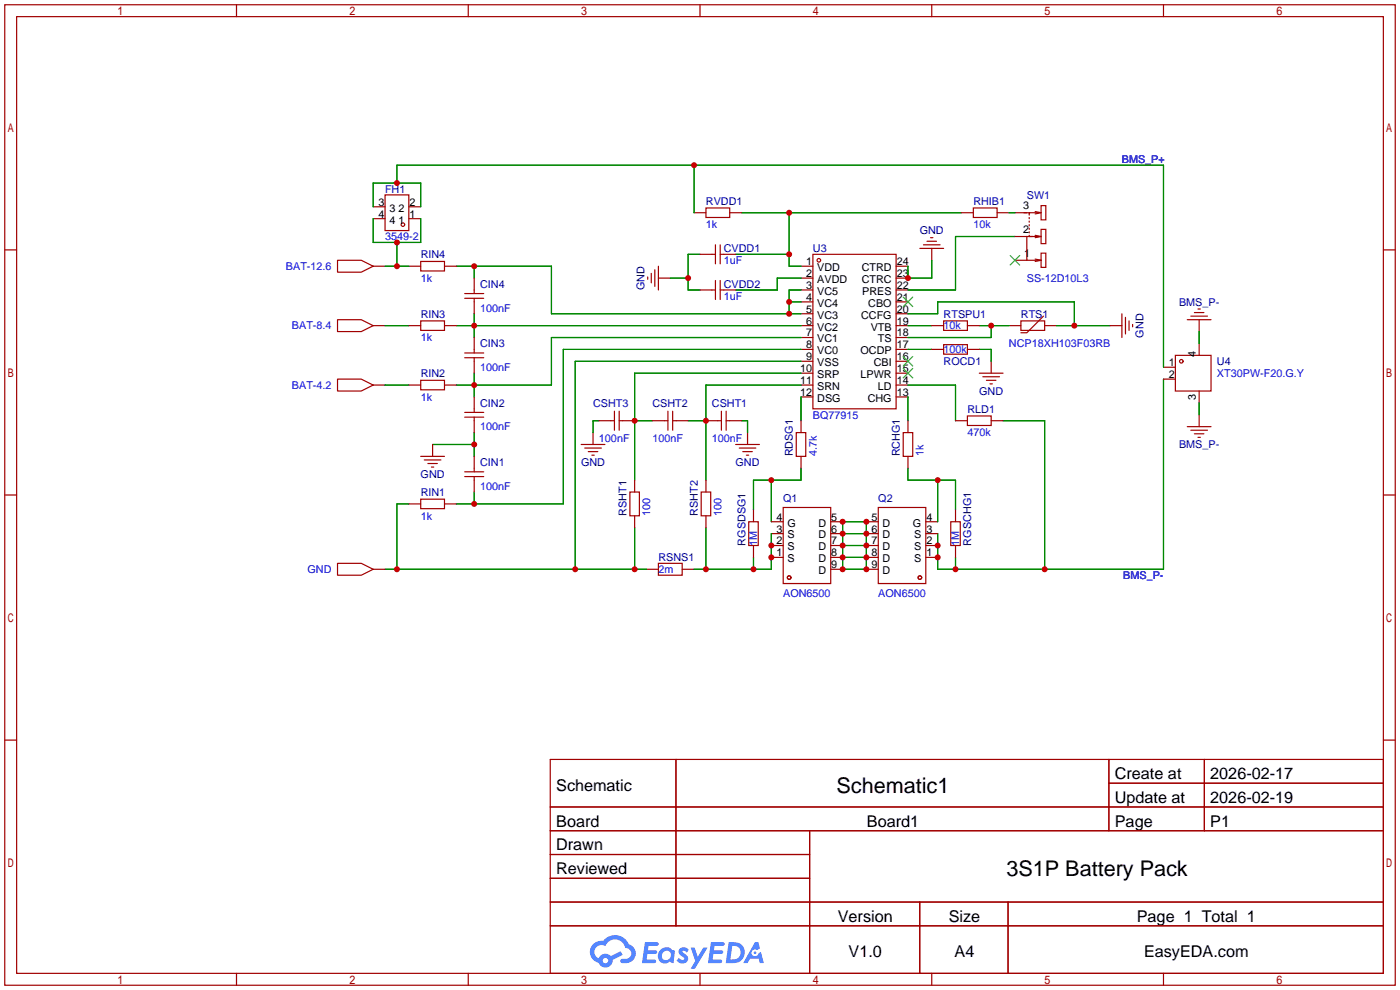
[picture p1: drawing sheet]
<svg xmlns="http://www.w3.org/2000/svg" width="299mm" height="212mm" viewBox="0 0 299 212" stroke-linecap="round" stroke-linejoin="round" font-family="sans-serif">
<g fill="none" stroke="#a10000" stroke-width=".25">
<path d="M1 1h297.2v209.6h-297.2zM3.6 3.6h292.1v204.4h-292.1zM50.5 1v2.6M100.1 1v2.6M149.6 1v2.6M199.1 1v2.6M248.7 1v2.6M1 53.4h2.6M295.7 53.4h2.5M1 105.8h2.6M295.7 105.8h2.5M1 158.2h2.6"/>
<path d="M295.7 158.2h2.5M117.6 162.3h178.1v45.7h-178.1zM117.6 172.5h178.1M117.6 177.5h178.1M144.5 162.3v35.6M173 177.5v30.5M237 162.3v15.2M237 167.4h58.7M257.4 162.3v15.2M117.6 182.6h55.4M117.6 192.8h178.1M117.6 187.7h55.4"/>
<path d="M117.6 197.9h178.1M196.6 192.8v15.2M215.4 192.8v15.2M50.5 208v2.6M100.1 208v2.6M149.6 208v2.6M199.1 208v2.6M248.7 208v2.6"/>
</g>
<g fill="#5487ff">
<path d="M145.3 202.7a1.3 1.3 0 0 1 1.9 .3l-.4 .6a.54 .54 0 0 0-.9-.2l.1 .2a1.34 1.34 0 0 1 .9 1.8 1.47 1.47 0 0 1-2.3-.1l.5-.6 .8 .5a.31 .31 0 0 0 .4-.3 .31 .31 0 0 0-.3-.4 1.12 1.12 0 0 1-.7-1.8z"/>
<path d="M147.6 202.5h.9l.6 2 1.2-2h.9l-2.7 4.6h-.9l1-1.7z"/>
<path d="M137.8 201.4h1.7a1.31 1.31 0 0 1 1.2 .2 .4 .4 0 0 1-.3 .5l-1.8 .1-.1 .9h1.6a.4 .4 0 0 1 .4 .4 .4 .4 0 0 1-.5 .4h-1.6l-.2 1.2h1.4a.46 .46 0 0 1 .5 0 .46 .46 0 0 1 .1 .5l-.4 .2h-2.6z"/>
<path d="M151.9 201.4h1.7a1.32 1.32 0 0 1 1.2 .2 .39 .39 0 0 1-.3 .5l-1.8 .1-.1 .9h1.6a.4 .4 0 0 1 .4 .4 .4 .4 0 0 1-.4 .4h-1.7l-.2 1.2h1.4a.46 .46 0 0 1 .5 0 .46 .46 0 0 1 .1 .5l-.4 .2h-2.6z"/>
<path d="M161.3 201.4h.8l.3 1.3-.6 .4a.75 .75 0 0 0-1.1 .3 .75 .75 0 0 0 .5 1 .75 .75 0 0 0 .9-.7l.5-.2 .6 2.3h-.8l-.3-.9h-1.8l-.5 .9h-1z"/>
<path d="M155.7 201.4l-.6 4.4h1.5a2.27 2.27 0 0 0 2.6-2.2 2.27 2.27 0 0 0-2.7-2.2zM156.5 202.1a1.5 1.5 0 0 1 1.8 1.6 1.5 1.5 0 0 1-1.9 1.4h-.3z"/>
<path d="M141.2 203a1.6 1.6 0 0 0-.3 2.3 1.6 1.6 0 0 0 2.3 .2l.7 .3 .3-2.4-.1-.3-.5-.1a1.58 1.58 0 0 0-2.4 0zM141.8 203.5a.98 .98 0 0 1 1.6 .4 .98 .98 0 0 1-1.1 1.3 .94 .94 0 0 1-.9-.7 .94 .94 0 0 1 .4-1z"/>
<path d="M126.8 201.8a2.37 2.37 0 0 0 1.1 4 1.54 1.54 0 0 0 1.8 1 1.54 1.54 0 0 0 1.2-1.6l2.2-1.1-.5-.8-2 1a1.57 1.57 0 0 0-2.7 .5 1.5 1.5 0 0 1-.7-2.1 1.5 1.5 0 0 1 2.2-.5 2.23 2.23 0 0 1 2.3-1.4 2.23 2.23 0 0 1 2 1.8 1.16 1.16 0 0 1 1.2 1.1 1.16 1.16 0 0 1-1.1 1.2h-.7a.47 .47 0 0 0-.5 .4 .47 .47 0 0 0 .4 .5 2.17 2.17 0 0 0 2.5-.9 2.17 2.17 0 0 0-.3-2.7l-.8-.4a3.2 3.2 0 0 0-5.5-.7l-1.1 .1zM128.8 205.3a.6 .6 0 0 1 1.2 0 .6 .6 0 0 1-1.2 0z"/>
<circle cx="161.4" cy="203.6" r=".28"/>
</g>
<g fill="none" stroke="#a10000" stroke-width=".25">
<path d="M72.1 55.6h5.1l2.6 1.3-2.6 1.3h-5.1zM79.8 56.9h2.5M79.8 46.7h2.5M79.8 44.2h2.5M82.3 41.7h5.1v7.6h-5.1zM87.4 56.9h2.5M87.4 46.7h2.5M87.4 44.2h2.5M89.9 55.9h5.1v2h-5.1zM95 56.9h2.5M101.3 59.4v3.3M138.4 59.2v.5"/>
<path d="M139.2 58.4v2.1M140 57.7v3.5M140.7 59.4h2.6M140.7 56.9v5.1M148.3 45.5h2.6M149.6 54.4h3.3M150.9 44.4h5.1v2.1h-5.1zM152.9 52.3v4.1M152.9 59.9v4.1M153.9 52.3v4.1M153.9 59.9v4.1M153.9 54.4h3.3"/>
<path d="M156 45.5h2.5M171.2 56.9h2.5M171.2 59.4h2.5M173.7 54.4h17.8v33h-17.8zM191.5 56.9h2.6M191.5 59.4h2.6M196.6 53.1h5.1M197.4 52.3h3.5M198.1 51.6h2.1M198.9 50.8h.5M199.1 53.1v2.5M205.5 45.5h2.5"/>
<path d="M208 44.4h5.1v2.1h-5.1zM213.1 45.5h2.5M216.9 45.5h3.2M216.9 50.5h3.8M216.9 55.6h2.6M219.5 50.5v5.1h3M220 50.3v.2h2M220 46.5v.2M220 47.2v.3M220 48v.3M220 48.8v.2M220 49.5v.3"/>
<path d="M221.2 45.2l1.3 .3-1.3 .2M221.2 50.3l1.3 .2-1.3 .3M221.2 55.4l1.3 .2M222 45.5h-2v.5M222.5 43.9h1v3.1h-1zM222.5 49h1v3.1h-1zM222.5 54.1h1v3.1h-1zM222.5 55.6l-1.3 .3M72.1 68.3h5.1l2.6 1.3-2.6 1.3h-5.1zM79.8 69.6h2.5M87.4 69.6h2.5M89.9 68.6h5.1v2h-5.1z"/>
<path d="M95 69.6h2.5M99.3 76.5h4.1M99.3 75.4h4.1M99.3 63.8h4.1M99.3 62.7h4.1M101.3 63.8v3.3M101.3 72.1v3.3M101.3 76.5v3.3M149.6 62h3.3M153.9 62h3.3M171.2 62h2.5M171.2 64.5h2.5"/>
<path d="M171.2 67.1h2.5M171.2 69.6h2.5M171.2 72.1h2.5M171.2 74.7h2.5M171.2 77.2h2.5M171.2 79.8h2.5M191.5 62h2.6M191.5 64.5h2.6M191.5 67.1h2.6M191.5 69.6h2.6M191.5 72.1h2.6M191.5 74.7h2.6"/>
<path d="M191.5 77.2h2.6M191.5 79.8h2.6M199.1 69.6h2.6M199.1 74.7h2.6M201.7 68.6h5.1v2h-5.1zM201.7 73.7h5.1v2h-5.1zM206.8 69.6h2.5M206.8 74.7h2.5M209.3 79.8h5.1M211.8 77.2v2.6M215.6 69.6h2.6M218.2 68.6h5.1v2h-5.1z"/>
<path d="M223 67.6l-3.5 3.5h-1.3M223.3 69.6h2.5M237.2 69.6h2.6M239.8 67.1v5M240.5 67.8v3.6M241.3 68.6v2M242.1 69.3v.5M248.7 78.5h2.5M251.2 75.9h7.6v7.7h-7.6zM253.7 68.3h5.1M254.5 67.6h3.6M255.3 66.8h2"/>
<path d="M256 66h.5M256.3 68.3v2.6M256.3 73.4v2.5M72.1 81h5.1l2.6 1.3-2.6 1.3h-5.1zM79.8 82.3h2.5M87.4 82.3h2.5M89.9 81.3h5.1v2h-5.1zM89.9 97.5h5.1M90.7 98.3h3.5M91.4 99.1h2.1M92.2 99.8h.5M92.5 95v2.5"/>
<path d="M95 82.3h2.5M99.3 89.2h4.1M99.3 88.1h4.1M101.3 84.8v3.3M101.3 89.2v3.3M101.3 97.5v3.3M124.2 95h5.1M125 95.8h3.5M125.7 96.5h2.1M126.5 97.3h.5M126.7 92.5v2.5M128 89.9h3.3"/>
<path d="M131.3 87.9v4M132.3 89.9h3.3M132.3 87.9v4M139.4 89.9h3.3M142.7 87.9v4M143.8 89.9h3.3M143.8 87.9v4M150.9 89.9h3.3M154.2 87.9v4M155.2 89.9h3.3M155.2 87.9v4M157.2 95h5.1"/>
<path d="M158 95.8h3.5M158.7 96.5h2.1M159.5 97.3h.5M159.8 92.5v2.5M170.2 92.5h2v5h-2zM171.2 82.3h2.5M171.2 84.8h2.5M171.2 89.9v2.6M171.2 97.5v2.6M191.5 82.3h2.6M191.5 84.8h2.6M193 92.5h2.1v5h-2.1z"/>
<path d="M194.1 89.9v2.6M194.1 97.5v2.6M204.2 89.9h2.6M206.8 88.9h5v2h-5zM210.1 80.5h3.5M210.8 81.3h2.1M211.6 82h.5M211.8 89.9h2.6M248.7 81h2.5M253.7 91.2h5.1M254.5 91.9h3.6M255.3 92.7h2"/>
<path d="M256 93.5h.5M256.3 83.6v2.5M256.3 88.6v2.6M87.4 107.7h2.5M89.9 106.7h5.1v2h-5.1zM95 107.7h2.5M99.3 101.9h4.1M99.3 100.8h4.1M101.3 101.9v3.3M134.6 105.2h2.1v5h-2.1zM135.6 102.6v2.6M135.6 110.2v2.6"/>
<path d="M149.9 105.2h2v5h-2zM150.9 102.6v2.6M150.9 110.2v2.6M160 111.5h2.1v5.1h-2.1zM161 109v2.5M161 116.6v2.5M164.8 119.1h2.6M164.8 116.6h2.6M164.8 114h2.6M164.8 111.5h2.6M167.4 108.5h10.1v16.2h-10.1zM177.5 119.1h2.6"/>
<path d="M177.5 116.6h2.6M177.5 114h2.6M177.5 111.5h2.6M185.2 119.1h2.5M185.2 116.6h2.5M185.2 114h2.5M185.2 111.5h2.5M187.7 108.5h10.2v16.2h-10.2zM197.9 119.1h2.5M197.9 116.6h2.5M197.9 114h2.5M197.9 111.5h2.5"/>
<path d="M203.2 111.5h2v5.1h-2zM204.2 109v2.5M204.2 116.6v2.5M72.1 120.4h5.1l2.6 1.3-2.6 1.2h-5.1zM79.8 121.7h2.5M138.2 121.7h2.5M140.7 120.4h5.1v2.5h-5.1zM145.8 121.7h2.5M177.5 121.7h2.6M185.2 121.7h2.5"/>
<circle cx="86.1" cy="48" r=".38"/>
<circle cx="175" cy="55.6" r=".38"/>
<circle cx="252.5" cy="77.2" r=".38"/>
<circle cx="168.7" cy="123.4" r=".38"/>
<circle cx="196.6" cy="123.4" r=".38"/>
</g>
<path d="M215.9 54.6l2 2M217.9 54.6l-2 2M193 78.7l2.1 2.1M193 76.2l2.1 2M193 63.5l2.1 2M195.1 78.7l-2.1 2.1M195.1 76.2l-2.1 2M195.1 63.5l-2.1 2" fill="none" stroke="#3c3" stroke-width=".25"/>
<g fill="none" stroke="#008700" stroke-width=".25">
<path d="M84.8 39.1v-3.8h163.9v43.2M148.3 35.3v10.2M79.8 46.7v5.1h10.1v-5.1M79.8 44.2v-5.1h10.1v5.1M82.3 56.9h5.1M84.8 51.8v5.1M97.5 56.9h20.4v10.2h53.3M101.3 56.9v2.5M143.3 59.4h3.8M149.6 54.4h-2.5v7.6h2.5M157.2 54.4h11.5M158.5 45.5h47"/>
<path d="M168.7 45.5v11.4h2.5M171.2 59.4h-5.1v2.6h-8.9M199.1 55.6v3.8h-5v-2.5M215.6 45.5h1.3M216.9 50.5h-12.7v11.5h-10.1M82.3 69.6h5.1M97.5 69.6h73.7M101.3 67.1v5M101.3 79.8v5M168.7 64.5h2.5M171.2 62h-2.5v5.1M171.2 72.1h-53.3v10.2h-20.4"/>
<path d="M171.2 74.7h-50.8v33h-22.9M171.2 79.8h-35.6v22.8M171.2 77.2h-48.3v44.5M194.1 67.1h6.3v-2.6h29.2v5.1M194.1 69.6h5M194.1 74.7h5M209.3 69.6h6.3M209.3 74.7h2.5v2.5M211.8 69.6v2.5h-17.7M225.8 69.6h11.4M256.3 70.9v2.5M82.3 82.3h5.1"/>
<path d="M92.5 95h8.8M101.3 92.5v5M128 89.9h-1.3v2.6M135.6 89.9h3.8M147.1 89.9h3.8M158.5 89.9h1.3v2.6M171.2 82.3h-20.3v20.3M171.2 84.8v5.1M194.1 84.8v5.1M194.1 82.3h10.1v7.6M214.4 89.9h8.9v31.8M248.7 81v40.7h-48.3v-7.7"/>
<path d="M256.3 86.1v2.5M87.4 107.7h-2.6v14M101.3 105.2v2.5M135.6 112.8v8.9M150.9 112.8v8.9M161 119.1v2.6M164.8 114v7.7h-16.5M164.8 102.6v8.9M171.2 100.1v2.5h-10.2v6.4M180.1 111.5h5.1v10.2h-5.1zM180.1 119.1h5.1M180.1 116.6h5.1"/>
<path d="M180.1 114h5.1M194.1 100.1v2.5h10.1v6.4M200.4 102.6v8.9M204.2 119.1v2.6M82.3 121.7h55.9"/>
</g>
<g fill="#c00">
<circle cx="168.7" cy="67.1" r=".63"/>
<circle cx="168.7" cy="64.5" r=".63"/>
<circle cx="101.3" cy="56.9" r=".63"/>
<circle cx="194.1" cy="59.4" r=".63"/>
<circle cx="168.7" cy="54.4" r=".63"/>
<circle cx="168.7" cy="45.5" r=".63"/>
<circle cx="147.1" cy="59.4" r=".63"/>
<circle cx="211.8" cy="69.6" r=".63"/>
<circle cx="229.6" cy="69.6" r=".63"/>
<circle cx="223.3" cy="121.7" r=".63"/>
<circle cx="204.2" cy="121.7" r=".63"/>
<circle cx="200.4" cy="119.1" r=".63"/>
<circle cx="200.4" cy="116.6" r=".63"/>
<circle cx="101.3" cy="107.7" r=".63"/>
<circle cx="101.3" cy="82.3" r=".63"/>
<circle cx="101.3" cy="69.6" r=".63"/>
<circle cx="150.9" cy="89.9" r=".63"/>
<circle cx="135.6" cy="89.9" r=".63"/>
<circle cx="122.9" cy="121.7" r=".63"/>
<circle cx="135.6" cy="121.7" r=".63"/>
<circle cx="84.8" cy="121.7" r=".63"/>
<circle cx="164.8" cy="102.6" r=".63"/>
<circle cx="101.3" cy="95" r=".63"/>
<circle cx="150.9" cy="121.7" r=".63"/>
<circle cx="161" cy="121.7" r=".63"/>
<circle cx="164.8" cy="119.1" r=".63"/>
<circle cx="164.8" cy="116.6" r=".63"/>
<circle cx="180.1" cy="121.7" r=".63"/>
<circle cx="185.2" cy="121.7" r=".63"/>
<circle cx="185.2" cy="119.1" r=".63"/>
<circle cx="180.1" cy="119.1" r=".63"/>
<circle cx="180.1" cy="116.6" r=".63"/>
<circle cx="185.2" cy="116.6" r=".63"/>
<circle cx="185.2" cy="114" r=".63"/>
<circle cx="180.1" cy="114" r=".63"/>
<circle cx="180.1" cy="111.5" r=".63"/>
<circle cx="185.2" cy="111.5" r=".63"/>
<circle cx="200.4" cy="102.6" r=".63"/>
<circle cx="84.8" cy="56.9" r=".63"/>
<circle cx="84.8" cy="51.8" r=".63"/>
<circle cx="84.8" cy="39.1" r=".63"/>
<circle cx="148.3" cy="35.3" r=".63"/>
</g>
<g font-size="4.6">
<text x="178.8" y="169.4">Schematic1</text>
<text x="215.1" y="187.2">3S1P Battery Pack</text>
</g>
<g font-size="3.5">
<text x="238.3" y="166.5">Create at</text>
<text x="258.7" y="166.5">2026-02-17</text>
<text x="118.9" y="169.1">Schematic</text>
<text x="238.3" y="171.6">Update at</text>
<text x="258.7" y="171.6">2026-02-19</text>
<text x="118.9" y="176.7">Board</text>
<text x="185.3" y="176.7">Board1</text>
<text x="238.3" y="176.7">Page</text>
<text x="258.7" y="176.7">P1</text>
<text x="118.9" y="181.8">Drawn</text>
<text x="118.9" y="186.8">Reviewed</text>
<text x="179.1" y="197">Version</text>
<text x="202.8" y="197">Size</text>
<text x="243" y="197">Page 1 Total 1</text>
<text x="181.4" y="204.6">V1.0</text>
<text x="204" y="204.6">A4</text>
<text x="244.5" y="204.6">EasyEDA.com</text>
</g>
<g font-size="2.3" fill="#00f">
<text x="239.8" y="34.8">BMS_P+</text>
<text x="82.3" y="51.4">3549-2</text>
<text x="150.9" y="48.8">1k</text>
<text x="208" y="48.8">10k</text>
<text x="61.1" y="57.7">BAT-12.6</text>
<text x="154.7" y="56.4">1uF</text>
<text x="89.9" y="60.2">1k</text>
<text x="154.7" y="64.1">1uF</text>
<text x="219.5" y="60.2">SS-12D10L3</text>
<text x="62.4" y="70.4">BAT-8.4</text>
<text x="102.6" y="66.6">100nF</text>
<text x="201.7" y="70.4">10k</text>
<text x="89.9" y="72.9">1k</text>
<text x="201.7" y="75.5">100k</text>
<text x="215.6" y="74.2">NCP18XH103F03RB</text>
<text x="62.4" y="83.1">BAT-4.2</text>
<text x="102.6" y="79.3">100nF</text>
<text x="260.1" y="80.6">XT30PW-F20.G.Y</text>
<text x="89.9" y="85.6">1k</text>
<text x="173.7" y="89.5">BQ77915</text>
<text x="102.6" y="92">100nF</text>
<text x="128" y="94.5">100nF</text>
<text x="139.4" y="94.5">100nF</text>
<text x="152.1" y="94.5">100nF</text>
<text x="206.8" y="93.3">470k</text>
<text x="174.5" y="97.5" transform="rotate(-90 174.5 97.5)">4.7k</text>
<text x="197.4" y="97.5" transform="rotate(-90 197.4 97.5)">1k</text>
<text x="102.6" y="104.7">100nF</text>
<text x="89.9" y="111">1k</text>
<text x="139" y="110.2" transform="rotate(-90 139 110.2)">100</text>
<text x="154.2" y="110.2" transform="rotate(-90 154.2 110.2)">100</text>
<text x="161.8" y="116.6" transform="rotate(-90 161.8 116.6)">1M</text>
<text x="205" y="116.6" transform="rotate(-90 205 116.6)">1M</text>
<text x="65.7" y="122.5">GND</text>
<text x="140.7" y="122.5">2m</text>
<text x="240.1" y="123.7">BMS_P-</text>
<text x="167.4" y="127.6">AON6500</text>
<text x="187.7" y="127.6">AON6500</text>
</g>
<g font-size="2.3" fill="#000080">
<text x="82.3" y="41.2">FH1</text>
<text x="150.9" y="43.7">RVDD1</text>
<text x="208" y="43.7">RHIB1</text>
<text x="219.5" y="42.5">SW1</text>
<text x="154.7" y="53.9">CVDD1</text>
<text x="173.7" y="53.9">U3</text>
<text x="196.6" y="50.1">GND</text>
<text x="89.9" y="55.2">RIN4</text>
<text x="102.6" y="61.5">CIN4</text>
<text x="137.7" y="62" transform="rotate(-90 137.7 62)">GND</text>
<text x="154.7" y="61.5">CVDD2</text>
<text x="252" y="65.3">BMS_P-</text>
<text x="89.9" y="67.9">RIN3</text>
<text x="201.7" y="67.9">RTSPU1</text>
<text x="218.2" y="67.9">RTS1</text>
<text x="102.6" y="74.2">CIN3</text>
<text x="244.4" y="72.2" transform="rotate(-90 244.4 72.2)">GND</text>
<text x="89.9" y="80.6">RIN2</text>
<text x="201.7" y="78">ROCD1</text>
<text x="260.1" y="78">U4</text>
<text x="102.6" y="86.9">CIN2</text>
<text x="126.7" y="86.9">CSHT3</text>
<text x="139.4" y="86.9">CSHT2</text>
<text x="152.1" y="86.9">CSHT1</text>
<text x="206.8" y="88.2">RLD1</text>
<text x="209.3" y="84.4">GND</text>
<text x="252" y="95.8">BMS_P-</text>
<text x="102.6" y="99.6">CIN1</text>
<text x="124.2" y="99.6">GND</text>
<text x="157.2" y="99.6">GND</text>
<text x="169.5" y="97.5" transform="rotate(-90 169.5 97.5)">RDSG1</text>
<text x="192.3" y="97.5" transform="rotate(-90 192.3 97.5)">RCHG1</text>
<text x="89.9" y="102.2">GND</text>
<text x="89.9" y="106">RIN1</text>
<text x="167.4" y="107.2">Q1</text>
<text x="187.7" y="107.2">Q2</text>
<text x="133.9" y="110.2" transform="rotate(-90 133.9 110.2)">RSHT1</text>
<text x="149.1" y="110.2" transform="rotate(-90 149.1 110.2)">RSHT2</text>
<text x="140.7" y="119.9">RSNS1</text>
<text x="159.3" y="116.6" transform="rotate(-90 159.3 116.6)">RGSDSG1</text>
<text x="207.6" y="116.6" transform="rotate(-90 207.6 116.6)">RGSCHG1</text>
</g>
<g font-size="2.3">
<text x="80.9" y="44">3</text>
<text x="80.9" y="46.5">4</text>
<text x="83.2" y="45.2">3</text>
<text x="83.2" y="47.8">4</text>
<text x="85.2" y="47.8">1</text>
<text x="85.2" y="45.2">2</text>
<text x="87.5" y="46.5">1</text>
<text x="87.5" y="44">2</text>
<text x="218.7" y="44.7">3</text>
<text x="218.7" y="49.8">2</text>
<text x="172.3" y="56.7">1</text>
<text x="172.3" y="59.2">2</text>
<text x="174.7" y="57.9">VDD</text>
<text x="184.2" y="57.9">CTRD</text>
<text x="191.6" y="59.2">23</text>
<text x="191.6" y="56.7">24</text>
<text x="218.9" y="54.9">1</text>
<text x="172.3" y="61.7">3</text>
<text x="172.3" y="64.3">4</text>
<text x="174.7" y="60.5">AVDD</text>
<text x="174.7" y="63">VC5</text>
<text x="174.7" y="65.6">VC4</text>
<text x="184.2" y="60.5">CTRC</text>
<text x="184.3" y="63">PRES</text>
<text x="185.6" y="65.6">CBO</text>
<text x="191.6" y="64.3">21</text>
<text x="191.6" y="61.7">22</text>
<text x="172.3" y="66.8">5</text>
<text x="172.3" y="69.4">6</text>
<text x="172.3" y="71.9">7</text>
<text x="174.7" y="68.1">VC3</text>
<text x="174.7" y="70.6">VC2</text>
<text x="184" y="68.1">CCFG</text>
<text x="186.1" y="70.6">VTB</text>
<text x="191.6" y="71.9">18</text>
<text x="191.6" y="69.4">19</text>
<text x="191.6" y="66.8">20</text>
<text x="172.3" y="74.4">8</text>
<text x="172.3" y="77">9</text>
<text x="174.7" y="73.2">VC1</text>
<text x="174.7" y="75.7">VC0</text>
<text x="183.9" y="75.7">OCDP</text>
<text x="187.6" y="73.2">TS</text>
<text x="191.6" y="77">16</text>
<text x="191.6" y="74.4">17</text>
<text x="255.6" y="76.3" transform="rotate(-90 255.6 76.3)">4</text>
<text x="171" y="79.5">10</text>
<text x="171" y="82.1">11</text>
<text x="174.7" y="78.3">VSS</text>
<text x="174.7" y="80.8">SRP</text>
<text x="174.7" y="83.3">SRN</text>
<text x="183.9" y="80.8">LPWR</text>
<text x="186.7" y="78.3">CBI</text>
<text x="187.6" y="83.3">LD</text>
<text x="191.6" y="82.1">14</text>
<text x="191.6" y="79.5">15</text>
<text x="249.8" y="78.3">1</text>
<text x="249.8" y="80.8">2</text>
<text x="171" y="84.6">12</text>
<text x="174.7" y="85.9">DSG</text>
<text x="185.4" y="85.9">CHG</text>
<text x="191.6" y="84.6">13</text>
<text x="255.6" y="85.5" transform="rotate(-90 255.6 85.5)">3</text>
<text x="166" y="113.8">3</text>
<text x="166" y="111.3">4</text>
<text x="168.3" y="112.5">G</text>
<text x="174.9" y="112.5">D</text>
<text x="177.7" y="111.3">5</text>
<text x="177.7" y="113.8">6</text>
<text x="186.3" y="111.3">5</text>
<text x="186.3" y="113.8">6</text>
<text x="188.6" y="112.5">D</text>
<text x="195.1" y="112.5">G</text>
<text x="198" y="113.8">3</text>
<text x="198" y="111.3">4</text>
<text x="166" y="118.9">1</text>
<text x="166" y="116.4">2</text>
<text x="168.3" y="117.6">S</text>
<text x="168.3" y="115.1">S</text>
<text x="174.9" y="115.1">D</text>
<text x="174.9" y="117.6">D</text>
<text x="177.7" y="116.4">7</text>
<text x="177.7" y="118.9">8</text>
<text x="186.3" y="116.4">7</text>
<text x="186.3" y="118.9">8</text>
<text x="188.6" y="115.1">D</text>
<text x="188.6" y="117.6">D</text>
<text x="195.4" y="117.6">S</text>
<text x="195.4" y="115.1">S</text>
<text x="198" y="118.9">1</text>
<text x="198" y="116.4">2</text>
<text x="168.3" y="120.2">S</text>
<text x="174.9" y="120.2">D</text>
<text x="174.9" y="122.7">D</text>
<text x="177.7" y="121.4">9</text>
<text x="186.3" y="121.4">9</text>
<text x="188.6" y="120.2">D</text>
<text x="188.6" y="122.7">D</text>
<text x="195.4" y="120.2">S</text>
</g>
</svg>
